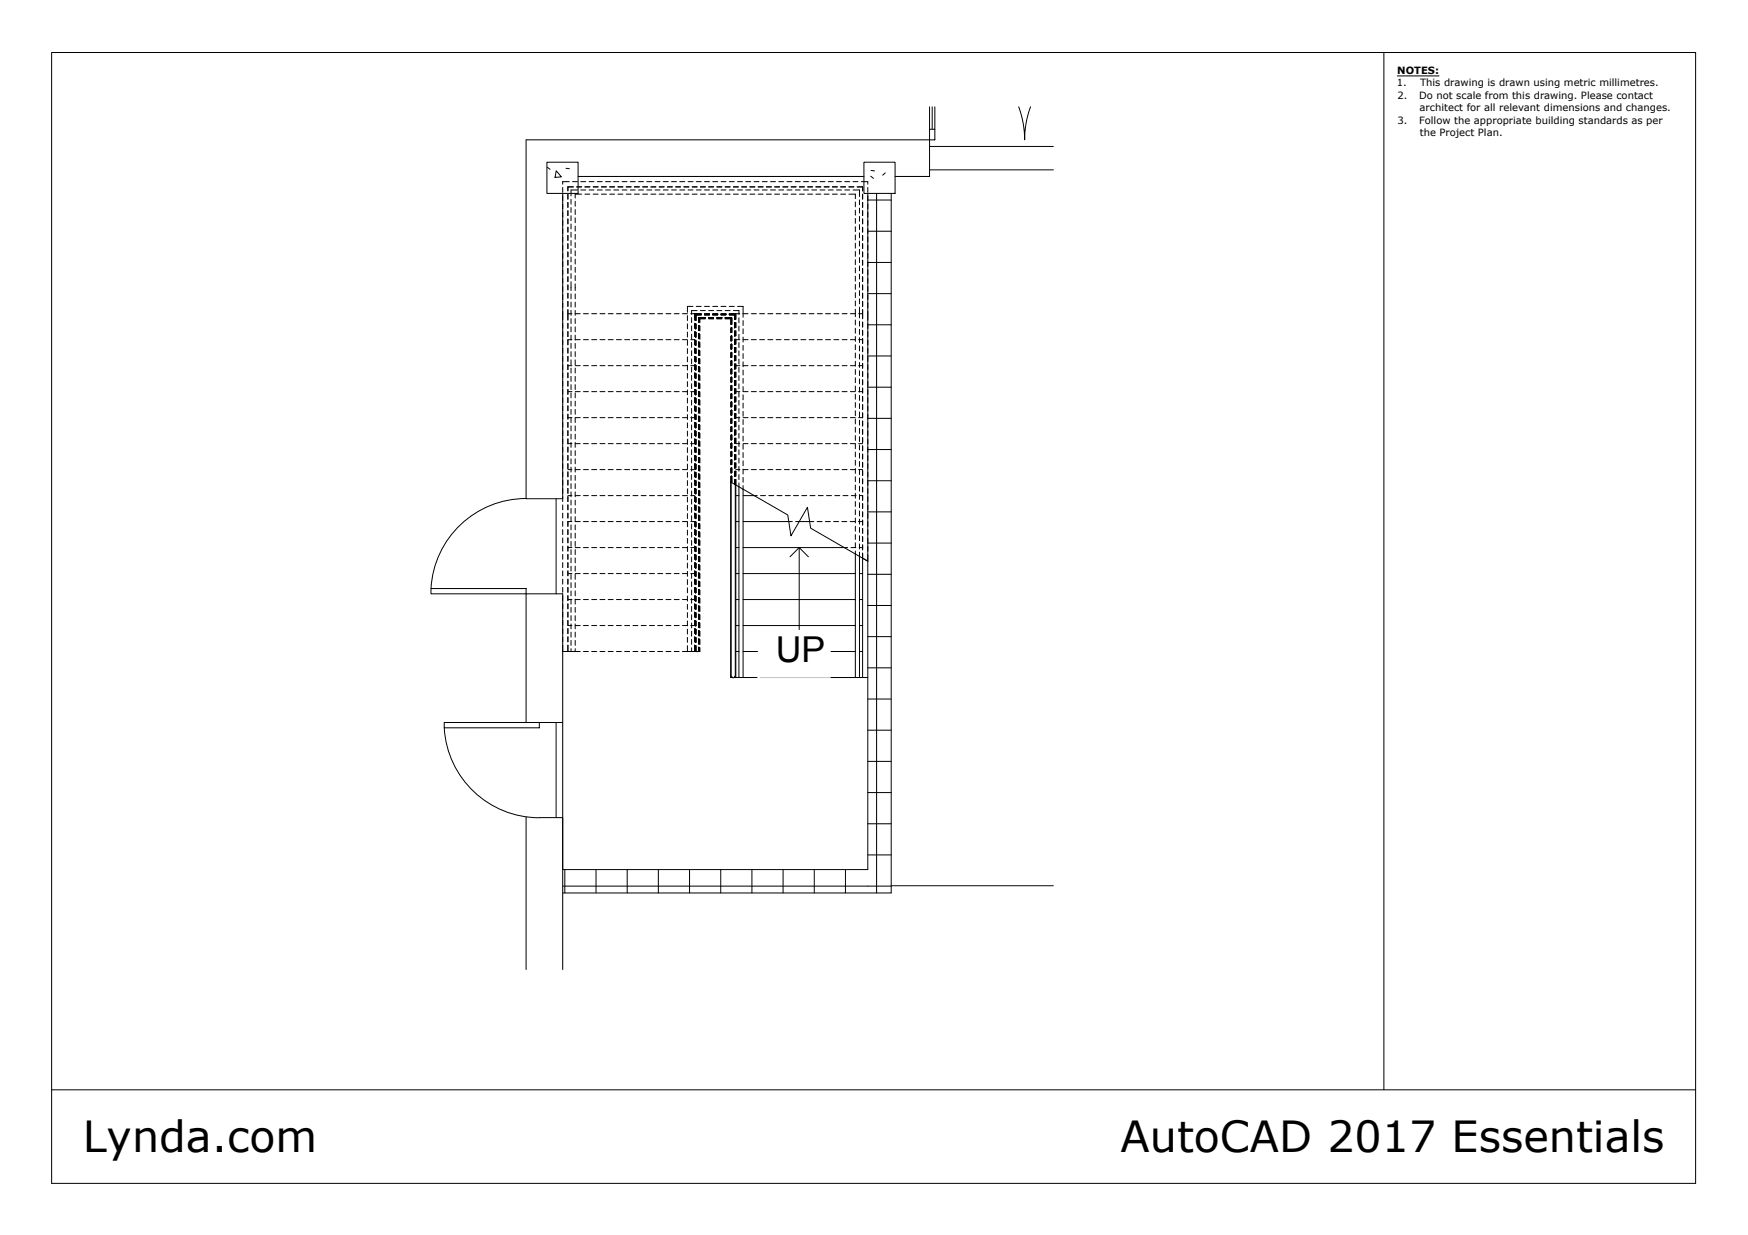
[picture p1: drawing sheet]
<svg xmlns="http://www.w3.org/2000/svg" width="841mm" height="594mm" viewBox="0 0 841 594" stroke-linecap="round" stroke-linejoin="round" font-family="sans-serif">
<!-- layer: S-COLS -->
<path d="M263 78h15v15h-15zM416 78h15v15h-15zM263 80l2 1M268 82l2 3h-3zM272 81h2M419 85l1 1M419 82h2M426 83l-1 1" fill="none" stroke="#000" stroke-width=".48"/>
<!-- layer: A-WALL -->
<path d="M447 70h60M278 85h138M418 93v325h-147v-25h-12M429 93v337h-158M431 85h16v-18h-194v173h18v-147M447 82h60M268 240v46M253 348v-62h18v180M259 348h12M268 348v45M253 393v73" fill="none" stroke="#000" stroke-width=".48"/>
<!-- layer: A-WALL-PATT -->
<g fill="none" stroke="#000" stroke-width=".48">
<path d="M418 96h11M422 93v337M418 111h11M418 126h11M418 141h11M418 156h11M418 171h11M418 186h11M418 201h11M418 216h11M418 231h11M418 246h11"/>
<path d="M418 261h11M418 276h11M418 291h11M418 306h11M418 321h11M418 336h11M418 351h11M418 366h11M418 381h11M418 396h11M272 418v12M287 418v12"/>
<path d="M302 418v12M317 418v12M332 418v12M347 418v12M362 418v12M377 418v12M392 418v12M407 418v12M418 411h11M271 426h158"/>
</g>
<!-- layer: A-DOOR -->
<path d="M447 51v11M450 51v11M490 51v1a46 46 0 0 1 3 15 45 45 0 0 1 3-16M447 62h3v5h-3zM253 240a46 46 0 0 0-46 43M207 283h46v3h-46zM214 348h45v2h-45zM214 350a46 46 0 0 0 46 43" fill="none" stroke="#000" stroke-width=".48"/>
<!-- layer: A-DOOR-GLAZ -->
<path d="M449 51v11" fill="none" stroke="#000" stroke-width=".48"/>
<!-- layer: S-STRS -->
<g fill="none" stroke="#000" stroke-width=".48">
<path d="M352 232v94M354 238h2M356 234l-2-1v93M358 235l21 13 2 10 7-14 2 10 22 12M358 238h5M354 251h2M358 251h22M385 251h5M354 263h2M354 276h2M358 263h48M358 276h54"/>
<path d="M414 268l4 2-3-1v57h3M414 276h1M354 288h2M358 288h54M414 288h1M354 301h2M354 313h2M358 301h54M358 313h54M414 301h1M414 313h1M354 326h2"/>
<path d="M358 326h54M414 326h1"/>
</g>
<!-- layer: S-STRS-ANNO -->
<path d="M380 268l5-5 4 5M385 263v63" fill="none" stroke="#000" stroke-width=".48"/>
<!-- layer: S-STRS-MBND -->
<g fill="none" stroke="#000" stroke-width=".48">
<path d="M271 90v3M271 94v3M271 98v2M273 93v3M273 97v3M274 87h-3v2M275 87h3M276 90h-3v2M277 90h3M279 87h3M281 90h3M283 87h3"/>
<path d="M285 90h3M287 87h3M289 90h3M291 87h3M293 90h3M295 87h3M297 90h3M299 87h3M301 90h3M303 87h3M305 90h3M307 87h3"/>
<path d="M309 90h3M311 87h3M313 90h3M315 87h3M317 90h3M319 87h3M321 90h3M323 87h2M325 90h2M327 87h2M329 90h2M331 87h2"/>
<path d="M333 90h2M335 87h2M337 90h2M339 87h2M341 90h2M343 87h2M345 90h2M347 87h2M349 90h2M351 87h2M353 90h2M355 87h2"/>
<path d="M357 90h2M359 87h2M361 90h2M363 87h2M365 90h2M367 87h2M369 90h2M371 87h2M373 90h2M375 87h2M377 90h2M379 87h2"/>
<path d="M381 90h2M383 87h2M385 90h2M387 87h2M389 90h2M391 87h2M393 90h2M395 87h2M397 90h2M399 87h2M400 90h3M402 87h3"/>
<path d="M404 90h3M406 87h3M408 90h3M410 87h3M412 90h3v2M414 87h4v2M415 93v3M415 97v3M418 90v3M418 94v3M418 98v2M271 102v2"/>
<path d="M271 106v2M271 110v2M271 114v2M271 118v2M273 101v3M273 105v3M273 109v3M273 113v3M273 117v3M415 101v3M415 105v3M415 109v3"/>
<path d="M415 113v3M415 117v3M418 102v2M418 106v2M418 110v2M418 114v2M418 118v2M271 122v2M271 126v2M271 130v2M271 134v2M271 138v2"/>
<path d="M273 121v3M273 125v3M273 129v3M273 133v2M273 137v2M415 121v3M415 125v3M415 129v3M415 133v2M415 137v2M418 122v2M418 126v2"/>
<path d="M418 130v2M418 134v2M418 138v2M271 142v2M271 146v2M271 150v4M271 156v2M271 160v2M273 151h2M273 141v2M273 145v2M273 149v5"/>
<path d="M273 156v2M273 160v2M277 151h2M281 151h2M285 151h2M289 151h2M293 151h2M297 151h2M301 151h2M305 151h2M308 151h3M312 151h3"/>
<path d="M316 151h3M320 151h3M324 151h3M328 151h3M332 151h5M334 151v3M334 156v2M334 160v2M337 157v2M339 151h2M339 153h-2v2M341 153h2"/>
<path d="M343 151h2M345 153h2M347 151h2M349 153h3v3M351 151h5M352 158v2M354 151v3M354 155v3M354 159v3M358 151h2M361 151h3M365 151h3"/>
<path d="M369 151h3M373 151h3M377 151h3M381 151h3M385 151h3M389 151h3M393 151h3M397 151h3M401 151h3M405 151h3M409 151h3M413 151h2"/>
<path d="M415 141v2M415 145v2M415 149v4M415 155v2M415 159v2M418 142v2M418 146v2M418 150v4M418 156v2M418 160v2M271 163v3M271 167v3"/>
<path d="M271 171v3M271 175v3M271 179v3M273 176h2M273 167v3M273 171v3M273 175v3M273 179v3M275 163h-2v3M277 176h2M277 163h2M281 176h2"/>
<path d="M281 163h2M285 176h2M285 163h2M289 176h2M289 163h2M293 176h2M293 163h2M297 176h2M297 163h2M301 176h2M301 163h2M305 176h2"/>
<path d="M305 163h2M308 176h3M308 163h3M312 176h3M312 163h3M316 176h3M316 163h3M320 176h3M320 163h3M324 176h3M324 163h3M328 176h3"/>
<path d="M328 163h3M332 176h2M332 163h2v3M334 167v3M334 171v3M334 175v3M334 179v3M337 161v2M337 165v2M337 169v2M337 173v2M337 177v2"/>
<path d="M352 162v2M352 166v2M352 170v2M352 174v2M352 178v2M354 176h2M354 163h2M354 163v3M354 167v2M354 171v2M354 175v2M354 179v2"/>
<path d="M358 176h2M358 163h2M361 176h3M361 163h3M365 176h3M365 163h3M369 176h3M369 163h3M373 176h3M373 163h3M377 176h3M377 163h3"/>
<path d="M381 176h3M381 163h3M385 176h3M385 163h3M389 176h3M389 163h3M393 176h3M393 163h3M397 176h3M397 163h3M401 176h3M401 163h3"/>
<path d="M405 176h3M405 163h3M409 176h3M409 163h3M413 176h2M413 163h2M415 163v2M415 167v2M415 171v2M415 175v2M415 179v2M418 164v2"/>
<path d="M418 168v2M418 172v2M418 175v3M418 179v3M271 183v3M271 187v3M271 191v3M271 195v3M271 199v3M273 188h2M273 183v3M273 187v3"/>
<path d="M273 191v3M273 195v3M273 199v3M277 188h2M281 188h2M285 188h2M289 188h2M293 188h2M297 188h2M301 188h2M305 188h2M308 188h3"/>
<path d="M312 188h3M316 188h3M320 188h3M324 188h3M328 188h3M332 188h2M334 183v3M334 187v3M334 191v3M334 195v3M334 199v3M337 181v2"/>
<path d="M337 185v2M337 189v2M337 193v2M337 196v3M352 182v2M352 185v3M352 189v3M352 193v3M352 197v3M354 188h2M354 183v2M354 187v2"/>
<path d="M354 191v2M354 195v2M354 199v2M358 188h2M361 188h3M365 188h3M369 188h3M373 188h3M377 188h3M381 188h3M385 188h3M389 188h3"/>
<path d="M393 188h3M397 188h3M401 188h3M405 188h3M409 188h3M413 188h2M415 183v2M415 187v2M415 191v2M415 195v2M415 199v2M418 183v3"/>
<path d="M418 187v3M418 191v3M418 195v3M418 199v3M271 203v3M271 207v3M271 211v2M271 215v2M271 219v2M273 211v2h2M273 201h2M273 203v3"/>
<path d="M273 207v3M273 215v2M273 219v2M277 213h2M277 201h2M281 213h2M281 201h2M285 213h2M285 201h2M289 213h2M289 201h2M293 213h2"/>
<path d="M293 201h2M297 213h2M297 201h2M301 213h2M301 201h2M305 213h2M305 201h2M308 213h3M308 201h3M312 213h3M312 201h3M316 213h3"/>
<path d="M316 201h3M320 213h3M320 201h3M324 213h3M324 201h3M328 213h3M328 201h3M332 201h2M334 211v2h-2M334 203v3M334 207v3M334 215v2"/>
<path d="M334 219v2M337 200v3M337 204v3M337 208v3M337 212v3M337 216v3M352 201v3M352 205v3M352 209v3M352 213v3M352 217v3M354 213h2"/>
<path d="M354 201h2M354 203v2M354 207v2M354 211v2M354 215v2M354 219v2M358 213h2M358 201h2M361 213h3M361 201h3M365 213h3M365 201h3"/>
<path d="M369 213h3M369 201h3M373 213h3M373 201h3M377 213h3M377 201h3M381 213h3M381 201h3M385 213h3M385 201h3M389 213h3M389 201h3"/>
<path d="M393 213h3M393 201h3M397 213h3M397 201h3M401 213h3M401 201h3M405 213h3M405 201h3M409 213h3M409 201h3M413 213h2M413 201h2"/>
<path d="M415 203v2M415 207v2M415 210v3M415 214v3M415 218v3M418 203v3M418 207v3M418 211v3M418 215v3M418 219v3M271 223v2M271 227v2"/>
<path d="M271 231v2M271 235v2M271 239v2M273 238h2M273 226h2M273 223v2M273 227v2M273 231v2M273 235v2M273 239v2M277 238h2M277 226h2"/>
<path d="M281 238h2M281 226h2M285 238h2M285 226h2M289 238h2M289 226h2M293 238h2M293 226h2M297 238h2M297 226h2M301 238h2M301 226h2"/>
<path d="M305 238h2M305 226h2M308 238h3M308 226h3M312 238h3M312 226h3M316 238h3M316 226h3M320 238h3M320 226h3M324 238h3M324 226h3"/>
<path d="M328 238h3M328 226h3M332 238h2M332 226h2M334 223v2M334 227v2M334 231v2M334 235v2M334 239v2M337 220v3M337 224v3M337 228v3"/>
<path d="M337 232v3M337 236v3M352 221v3M352 225v3M352 229v3M354 226h2M354 223v2M354 227v2M354 231v2M358 226h2M361 226h3M363 238h1"/>
<path d="M365 226h3M366 238h2M369 226h3M370 238h2M373 226h3M374 238h2M377 226h3M378 238h2M381 226h3M382 238h2M385 226h3M386 238h2"/>
<path d="M389 226h3M390 238h2M393 226h3M394 238h2M397 226h3M398 238h2M401 226h3M402 238h2M405 226h3M406 238h2M409 226h3M410 238h2"/>
<path d="M413 226h2M414 238h1M415 222v3M415 226v3M415 230v3M415 234v3M415 238v3M418 223v3M418 227v2M418 231v2M418 235v2M418 239v2"/>
<path d="M271 243v2M271 247v2M271 251v2M271 255v2M271 259v2M273 243v2M273 247v2M273 255v2M273 259v2M275 251h-2v2M277 251h2M281 251h2"/>
<path d="M285 251h2M289 251h2M293 251h2M297 251h2M301 251h2M305 251h2M308 251h3M312 251h3M316 251h3M320 251h3M324 251h3M328 251h3"/>
<path d="M332 251h2v2M334 243v2M334 247v2M334 255v2M334 259v2M337 240v3M337 244v2M337 248v2M337 252v2M337 256v2M337 260v2M380 251h1"/>
<path d="M383 251h2M390 251h2M393 251h3M397 251h3M401 251h2M405 251h2M409 251h2M413 251h2M415 242v3M415 246v3M415 250v3M415 254v3"/>
<path d="M415 258v3M418 243v2M418 247v2M418 251v2M418 255v2M418 259v2M271 263v2M271 267v2M271 271v2M271 275v2M271 279v2M273 276h2"/>
<path d="M273 263h2M273 263v2M273 267v2M273 271v2M273 275v2M273 279v2M277 276h2M277 263h2M281 276h2M281 263h2M285 276h2M285 263h2"/>
<path d="M289 276h2M289 263h2M293 276h2M293 263h2M297 276h2M297 263h2M301 276h2M301 263h2M305 276h2M305 263h2M308 276h3M308 263h3"/>
<path d="M312 276h3M312 263h3M316 276h3M316 263h3M320 276h3M320 263h3M324 276h3M324 263h3M328 276h3M328 263h3M332 276h2M332 263h2"/>
<path d="M334 263v2M334 267v2M334 271v2M334 275v2M334 279v2M337 264v2M337 268v2M337 272v2M337 276v2M337 280v2M406 263h2M409 263h3"/>
<path d="M413 263h2M415 262v2M415 266v3M418 263v2M418 267v3M271 283v2M271 287v2M271 290v3M271 294v3M271 298v3M273 288h2M273 283v2"/>
<path d="M273 287v2M273 290v3M273 294v3M273 298v3M277 288h2M281 288h2M285 288h2M289 288h2M293 288h2M297 288h2M301 288h2M305 288h2"/>
<path d="M308 288h3M312 288h3M316 288h3M320 288h3M324 288h3M328 288h3M332 288h2M334 283v2M334 287v2M334 290v3M334 294v3M334 298v3"/>
<path d="M337 284v2M337 288v2M337 292v2M337 296v2M337 300v2M271 310v3h4M271 302v3M271 306v3M273 301h2M273 302v3M273 306v3M273 310v3"/>
<path d="M277 313h2M277 301h2M281 313h2M281 301h2M285 313h2M285 301h2M289 313h2M289 301h2M293 313h2M293 301h2M297 313h2M297 301h2"/>
<path d="M301 313h2M301 301h2M305 313h2M305 301h2M308 313h3M308 301h3M312 313h3M312 301h3M316 313h3M316 301h3M320 313h3M320 301h3"/>
<path d="M324 313h3M324 301h3M328 313h3M328 301h3M332 301h2M334 302v3M334 306v3M334 310v3M337 312v1h-5M337 304v2M337 308v2"/>
</g>
<!-- layer: A-FLOR-HRAL -->
<path d="M356 234l2 1v91h-2zM412 266l2 2v58h-2zM352 325a.8 .8 0 0 0 1 1 .8 .8 0 0 0 1-1M352 326v-94l2 1v93h-1" fill="none" stroke="#000" stroke-width=".48"/>
<!-- layer: A-FLOR-HRAL-MBND -->
<g fill="none" stroke="#000" stroke-width=".48">
<path d="M275 96v2M275 100v2M277 97v2M278 91h-3v3M279 91h3M280 93h-3v2M281 93h3M283 91h3M285 93h3M287 91h3M289 93h3M291 91h3"/>
<path d="M293 93h3M295 91h3M297 93h3M299 91h3M301 93h3M303 91h3M305 93h3M307 91h3M309 93h3M311 91h3M313 93h3M315 91h3"/>
<path d="M317 93h3M319 91h3M321 93h3M323 91h2M325 93h2M327 91h2M329 93h2M331 91h2M333 93h2M335 91h2M337 93h2M339 91h2"/>
<path d="M341 93h2M343 91h2M345 93h2M347 91h2M349 93h2M351 91h2M353 93h2M355 91h2M357 93h2M359 91h2M361 93h2M363 91h2"/>
<path d="M365 93h2M367 91h2M369 93h2M371 91h2M373 93h2M375 91h2M377 93h2M379 91h2M381 93h2M383 91h2M385 93h2M387 91h2"/>
<path d="M389 93h2M391 91h2M393 93h2M395 91h2M397 93h2M399 91h2M400 93h3M402 91h3M404 93h3M406 91h3M408 93h4v3M410 91h4v4"/>
<path d="M412 97v3M414 96v3M275 104v2M275 108v2M275 112v2M275 116v2M275 120v2M277 101v2M277 105v2M277 109v2M277 113v2M277 117v2"/>
<path d="M412 101v2M412 105v2M412 109v2M412 113v2M412 117v2M414 100v2M414 104v2M414 108v2M414 112v2M414 116v2M414 120v2M275 124v2"/>
<path d="M275 128v2M275 132v2M275 136v4M277 121v2M277 125v2M277 129v2M277 133v2M277 137v3M412 121v2M412 125v2M412 129v2M412 133v2"/>
<path d="M412 137v2M414 124v2M414 128v2M414 132v2M414 136v2M414 140v2M275 141v3M275 145v3M275 149v3M275 153v3M275 157v3M277 141v3"/>
<path d="M277 145v3M277 149v3M277 153v3M277 157v3M331 152v2M331 156v2M331 160v2M333 153v2M333 157v2M333 147h-2v3M334 156v2M334 160v2"/>
<path d="M335 156v2M335 160v2M335 147h2M335 149h-2v2M336 157v2M337 157v2M337 149h2M337 151h-2v3M337 151h-3v3M339 151h2M339 147h2M339 153h-3v2"/>
<path d="M339 153h-2v2M341 153h2M341 149h2M343 151h2M343 147h2M345 153h2M345 149h2M347 151h2M347 147h2M349 153h3v3M349 149h2M351 151h3v3"/>
<path d="M351 147h2M352 158v2M353 149h3v2M354 155v3M354 159v3M355 147h3v6M356 153v2M356 157v2M358 154v3M358 158v3M412 141v2M412 145v2"/>
<path d="M412 149v3M412 154v2M412 158v2M414 144v2M414 148v5M414 155v2M414 158v3M275 161v3M275 165v3M275 169v3M275 173v2M275 177v2"/>
<path d="M277 161v3M277 165v3M277 169v3M277 173v2M277 177v2M331 164v2M331 168v2M331 172v2M331 176v2M331 180v2M333 161v2M333 165v2"/>
<path d="M333 169v2M333 173v2M333 177v2M334 164v2M334 168v2M334 172v2M334 176v2M334 179v3M335 164v2M335 168v2M335 172v2M335 176v2"/>
<path d="M335 180v2M336 161v2M336 164v3M336 168v3M336 172v3M336 176v3M337 161v2M337 165v2M337 169v2M337 173v2M337 177v2M352 162v2"/>
<path d="M352 166v2M352 170v2M352 174v2M352 177v3M352 169v3M352 173v3M354 163v3M354 167v3M354 171v3M354 175v3M354 179v2M354 171v2"/>
<path d="M354 175v2M356 161v2M356 165v2M356 169v2M356 173v2M356 177v2M358 162v3M358 166v2M358 170v2M358 174v2M358 178v2M412 162v2"/>
<path d="M412 166v2M412 170v2M412 174v2M412 178v2M414 162v3M414 166v3M414 170v3M414 174v3M414 178v3M275 181v2M275 185v2M275 189v2"/>
<path d="M275 193v2M275 197v2M277 181v2M277 185v2M277 189v2M277 193v2M277 197v2M331 184v2M331 188v2M331 192v2M331 195v3M331 199v3"/>
<path d="M333 181v2M333 185v2M333 189v2M333 192v3M333 196v3M334 183v3M334 187v3M334 191v3M334 195v3M334 199v3M335 184v2M335 188v2"/>
<path d="M335 192v2M335 195v3M335 199v3M336 180v3M336 184v3M336 188v3M336 192v3M336 196v3M337 180v3M337 184v3M337 188v3M337 192v3"/>
<path d="M337 196v3M352 181v3M352 185v3M352 189v3M352 193v3M352 197v3M354 183v2M354 187v2M354 191v2M354 195v2M354 199v2M356 181v2"/>
<path d="M356 185v2M356 189v2M356 193v2M356 197v2M358 182v2M358 186v2M358 190v2M358 194v2M358 198v2M412 182v2M412 186v2M412 190v2"/>
<path d="M412 194v2M412 198v2M414 182v3M414 186v3M414 190v3M414 194v3M414 198v3M275 201v2M275 205v2M275 209v2M275 213v2M275 217v2"/>
<path d="M277 201v2M277 205v2M277 209v2M277 213v2M277 217v2M331 203v3M331 207v3M331 211v3M331 215v3M331 219v3M333 200v3M333 204v3"/>
<path d="M333 208v3M333 212v3M333 216v3M334 203v3M334 207v3M334 211v3M334 215v3M334 219v3M335 203v3M335 207v3M335 211v3M335 215v3"/>
<path d="M335 219v3M336 200v3M336 204v3M336 208v3M336 212v2M336 216v2M337 200v3M337 204v3M337 208v3M337 212v3M337 216v3M352 201v3"/>
<path d="M352 205v3M352 209v3M352 213v3M352 217v3M354 203v2M354 207v2M354 211v2M354 215v2M354 219v2M356 201v2M356 204v3M356 208v3"/>
<path d="M356 212v3M356 216v3M358 202v2M358 206v2M358 210v2M358 214v2M358 218v2M412 202v2M412 206v2M412 209v3M412 213v3M412 217v3"/>
<path d="M414 202v2M414 206v2M414 210v2M414 214v2M414 218v2M275 221v2M275 225v2M275 229v2M275 233v2M275 237v2M277 221v2M277 225v2"/>
<path d="M277 229v2M277 233v2M277 237v2M331 223v3M331 227v3M331 231v3M331 235v3M331 239v3M333 220v3M333 224v3M333 228v3M333 232v3"/>
<path d="M333 236v3M334 223v3M334 227v2M334 231v2M334 235v2M334 239v2M335 223v3M335 227v3M335 231v3M335 235v3M335 239v3M336 220v2"/>
<path d="M336 224v2M336 228v2M336 232v2M336 236v2M336 240v2M337 220v3M337 224v3M337 228v2M337 232v2M337 236v2M352 221v3M352 225v3"/>
<path d="M352 229v3M352 221v2M352 225v2M354 223v2M354 227v2M354 231v2M356 220v3M356 224v3M356 228v3M356 232v2M358 222v2M358 226v2"/>
<path d="M358 230v2M358 234v1M412 221v3M412 225v3M412 229v3M412 233v3M412 237v3M414 222v2M414 226v2M414 230v2M414 234v2M414 238v2"/>
<path d="M275 241v2M275 245v2M275 249v2M275 253v2M275 256v3M277 241v2M277 245v2M277 249v2M277 253v2M277 256v3M331 243v2M331 247v2"/>
<path d="M331 251v2M331 255v2M331 259v2M333 240v3M333 244v2M333 248v2M333 252v2M333 256v2M333 260v2M334 243v2M334 247v2M334 251v2"/>
<path d="M334 255v2M334 259v2M335 243v2M335 247v2M335 251v2M335 255v2M335 259v2M336 244v2M336 248v2M336 252v2M336 256v2M336 260v2"/>
<path d="M337 240v2M337 244v2M337 248v2M337 252v2M337 256v2M337 260v2M412 241v3M412 245v3M412 249v3M412 253v3M412 257v2M414 242v2"/>
<path d="M414 246v2M414 250v2M414 254v2M414 258v2M275 260v3M275 264v3M275 268v3M275 272v3M275 276v3M277 260v3M277 264v3M277 268v3"/>
<path d="M277 272v3M277 276v3M331 263v2M331 267v2M331 271v2M331 275v2M331 279v2M333 264v2M333 268v2M333 272v2M333 276v2M333 280v2"/>
<path d="M334 263v2M334 267v2M334 271v2M334 275v2M334 279v2M335 263v2M335 267v2M335 271v2M335 275v2M335 279v2M336 264v2M336 268v2"/>
<path d="M336 272v2M336 276v2M336 280v2M337 264v2M337 268v2M337 272v2M337 276v2M337 280v2M412 261v2M412 265v1M414 262v2M414 266v2"/>
<path d="M275 280v3M275 284v3M275 288v3M275 292v3M275 296v3M277 280v3M277 284v3M277 288v3M277 292v3M277 296v3M331 283v2M331 287v2"/>
<path d="M331 291v2M331 295v2M331 299v2M333 284v2M333 288v2M333 292v2M333 296v2M333 300v2M334 283v2M334 287v2M334 291v2M334 295v2"/>
<path d="M334 299v2M335 283v2M335 287v2M335 291v2M335 295v2M335 299v2M336 284v2M336 288v2M336 291v3M336 295v3M336 299v3M337 284v2"/>
<path d="M337 288v2M337 292v2M337 296v2M337 300v2M275 312v1h2v-1M275 300v2M275 304v2M275 308v2M277 300v2M277 304v2M277 308v2M331 311v2h2v-1"/>
<path d="M331 303v2M331 307v2M333 304v2M333 308v2M334 310v3h3v-2M334 303v2M334 307v2M335 303v2M335 307v2M335 311v2M336 303v3M336 307v3"/>
<path d="M336 311v2M337 304v2M337 307v3"/>
</g>
<!-- layer: A-AREA -->
<path d="M429 426h78" fill="none" stroke="#000" stroke-width=".48"/>
<!-- layer: S-STRS-TEXT -->
<path d="M365 303v23l34-23zM365 326l34-23v23z" fill="#fff" stroke="#fff" stroke-width=".48"/>
<!-- layer: TITLEBLOCK -->
<path d="M25 25h791v544h-791zM666 25v499M25 524h791" fill="none" stroke="#000" stroke-width=".48"/>
<!-- layer: TITLETEXT -->
<path d="M672 37h20" fill="none" stroke="#000" stroke-width=".48"/>
<g font-size="20.6">
<text x="40" y="554">Lynda.com</text>
<text x="539" y="554">AutoCAD 2017 Essentials</text>
</g>
<text font-size="17.2" x="373" y="319">UP</text>
<g font-size="4.8">
<text x="672" y="36">NOTES:</text>
<text x="672" y="41">1.</text>
<text x="683" y="41">This drawing is drawn using metric millimetres.</text>
<text x="672" y="48">2.</text>
<text x="683" y="48">Do not scale from this drawing. Please contact</text>
<text x="683" y="54">architect for all relevant dimensions and changes.</text>
<text x="672" y="60">3.</text>
<text x="683" y="60">Follow the appropriate building standards as per</text>
<text x="683" y="66">the Project Plan.</text>
</g>
</svg>
